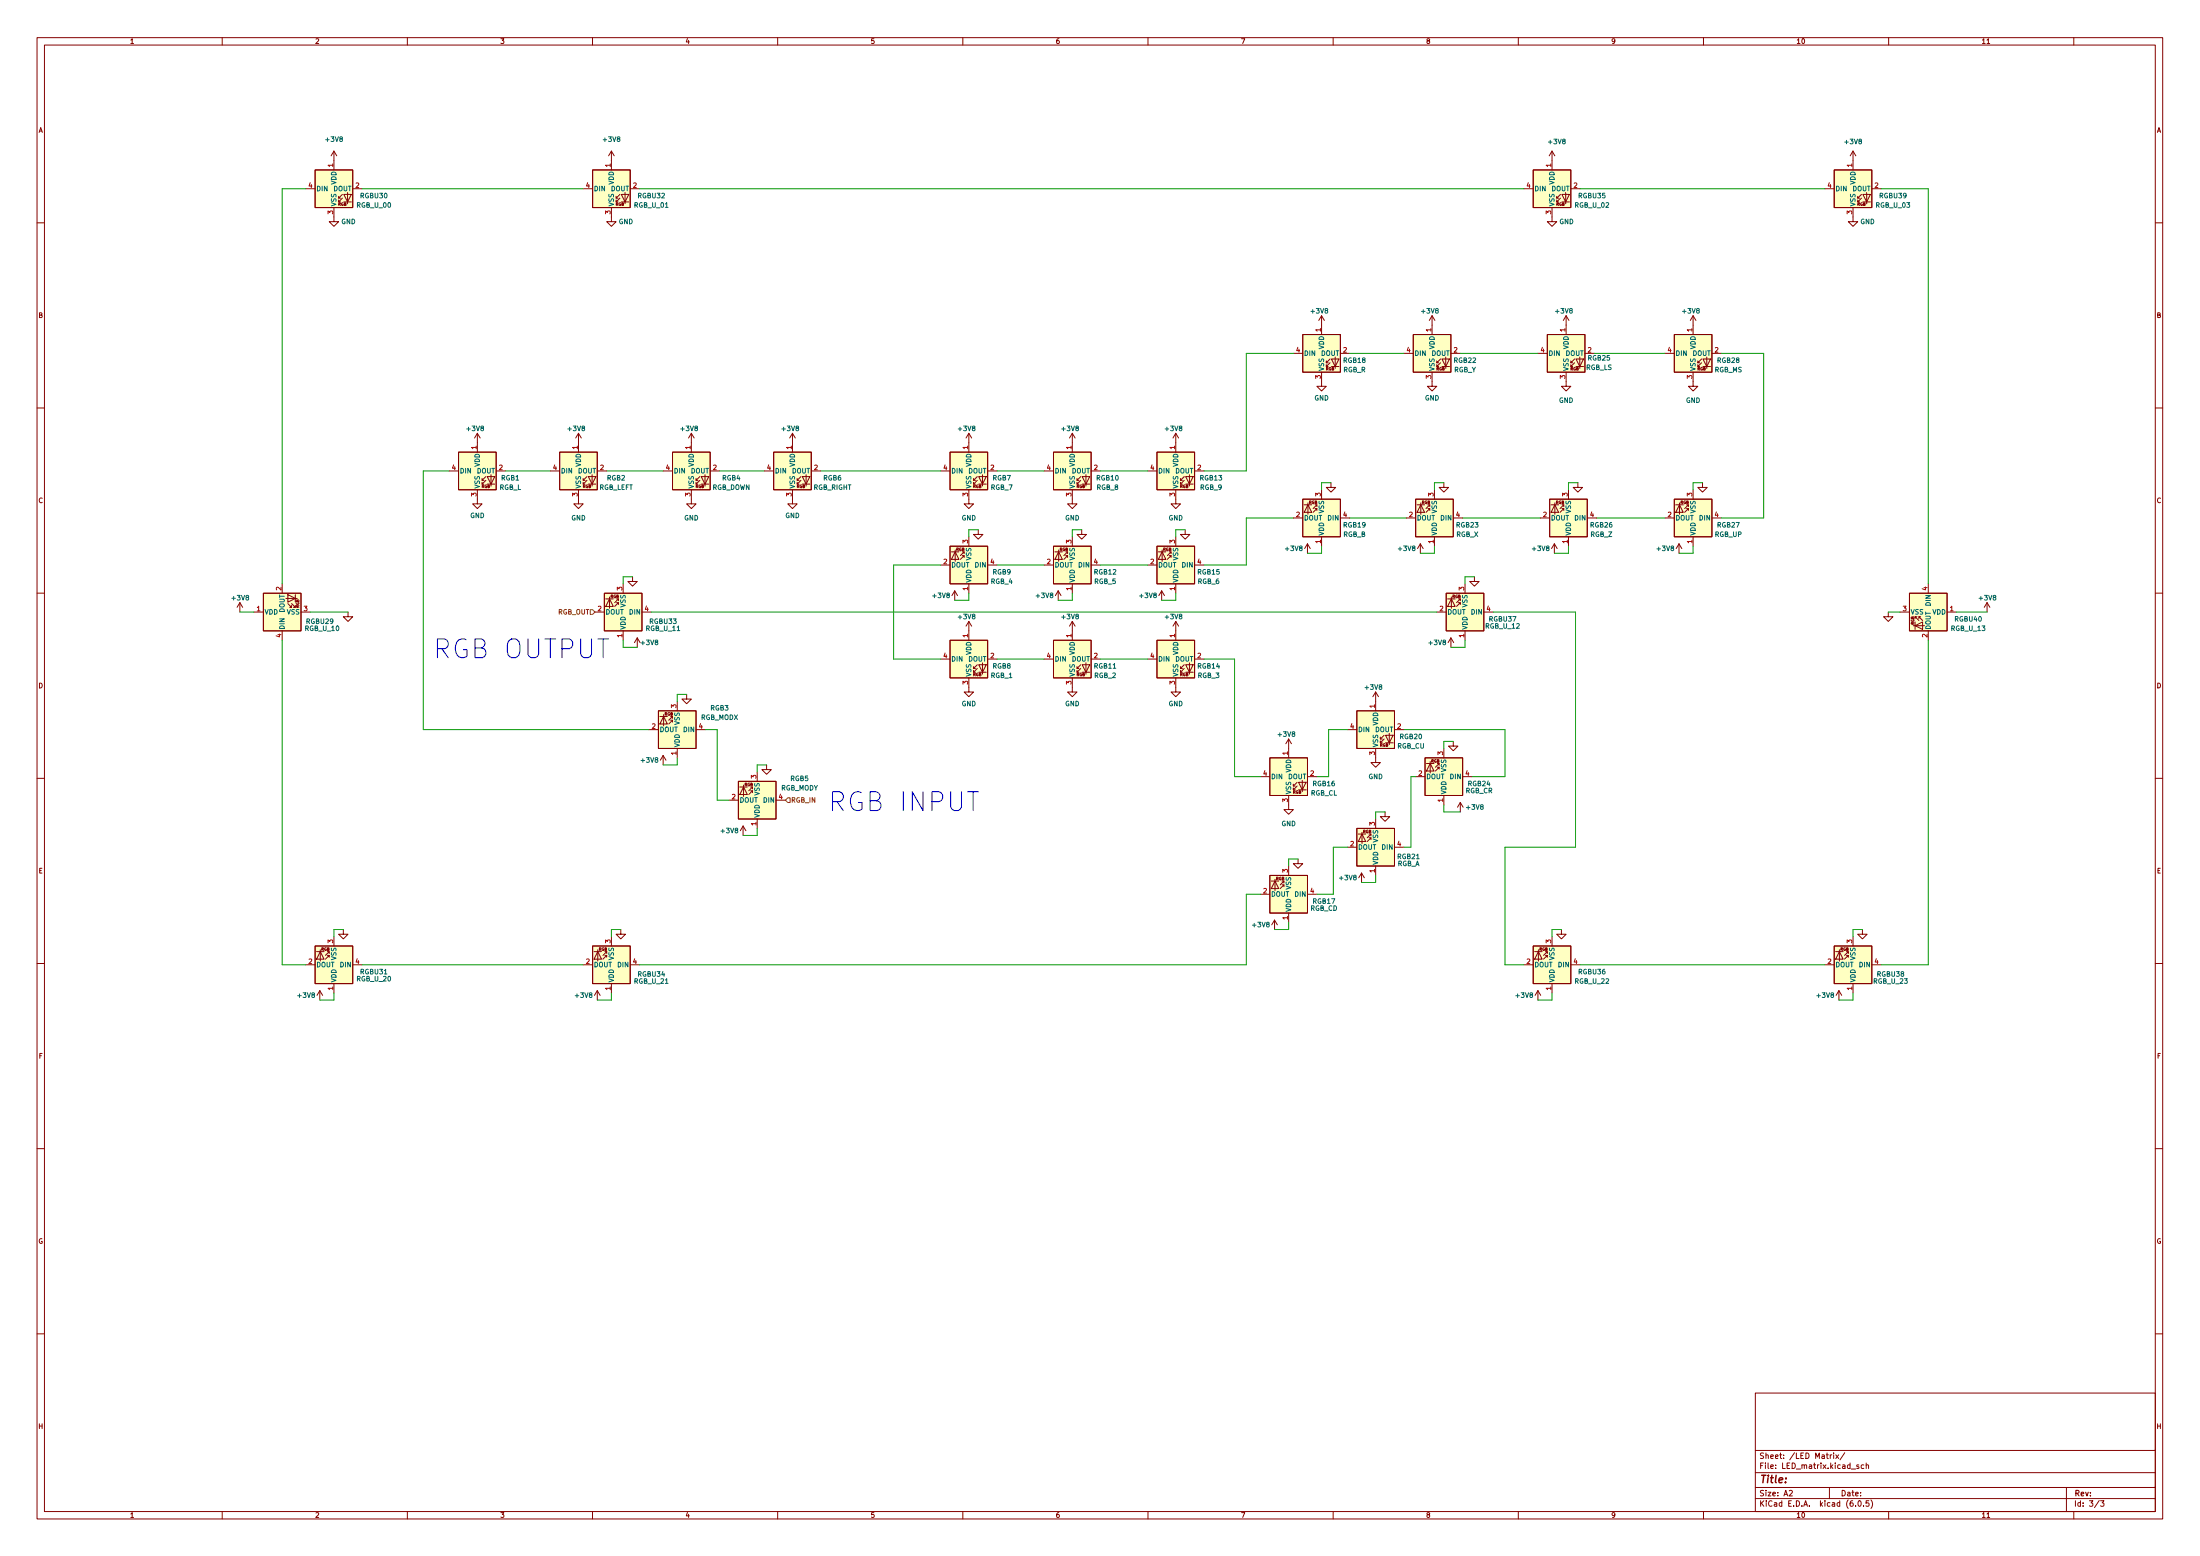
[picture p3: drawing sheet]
<svg xmlns="http://www.w3.org/2000/svg" width="594mm" height="420mm" viewBox="0 0 594 420" stroke-linecap="round" stroke-linejoin="round" font-family="sans-serif">
<g fill="none" stroke="#840000" stroke-width=".27">
<path d="M10 10.2h574v400h-574zM12 12.2h570v396h-570zM60 10.2v2M110 10.2v2M160 10.2v2M210 10.2v2M260 10.2v2M310 10.2v2M360 10.2v2M410 10.2v2M460 10.2v2M510 10.2v2"/>
<path d="M536.6 11.8h.7M560 10.2v2M82.5 51h2.6M85.1 45.9h10.1v10.1h-10.1zM90.2 56v3.9h1.2l-1.2 1.2-1.3-1.2h1.3M90.2 40.8v5.1M90.2 40.8l-.8 1.3M90.2 40.8l.7 1.3M91.4 53.5h.5M92.5 53.5l-1.1 1v-.5M92.5 52.5l-1.1 1v-.5M92.8 52.5h2.1l-1 2z"/>
<path d="M92.8 54.5h2.1M93.9 52v3M95.2 51h2.6M157.5 51h2.5M160 45.9h10.2v10.1h-10.2zM165.1 56v3.9h1.3l-1.3 1.2-1.3-1.2h1.3M165.1 40.8v5.1M165.1 40.8l-.8 1.3M165.1 40.8l.8 1.3M166.4 53.5h.5M167.4 53.5l-1 1v-.5M167.4 52.5l-1 1v-.5"/>
<path d="M167.8 52.5h2l-1 2zM167.8 54.5h2M168.8 52v3M170.2 51h2.5M411.5 51h2.5M414 45.9h10.2v10.1h-10.2zM419.1 56v3.9h1.3l-1.3 1.2-1.3-1.2h1.3M419.1 40.8v5.1M419.1 40.8l-.8 1.3M419.1 40.8l.8 1.3M420.4 53.5h.5M421.4 53.5l-1 1v-.5"/>
<path d="M421.4 52.5l-1 1v-.5M421.8 52.5h2l-1 2zM421.8 54.5h2M422.8 52v3M424.2 51h2.5M492.8 51h2.5M495.3 45.9h10.2v10.1h-10.2zM500.4 56v3.9h1.2l-1.2 1.2-1.3-1.2h1.3M500.4 40.8l-.8 1.3M500.4 40.8v5.1M500.4 40.8l.7 1.3M501.6 53.5h.6"/>
<path d="M502.7 53.5l-1.1 1v-.5M502.7 52.5l-1.1 1v-.5M503 52.5h2.1l-1 2zM503 54.5h2.1M504.1 52v3M505.5 51h2.5M10 60.2h2M582 60.2h2M349.2 95.4h2.6M351.8 90.3h10.1v10.2h-10.1zM356.9 85.3l-.8 1.2M356.9 85.3v5"/>
<path d="M356.9 85.3l.7 1.2M358.1 98h.5M359.2 98l-1.1 1v-.5M359.2 96.9l-1.1 1.1v-.5M359.5 96.9h2.1l-1 2.1zM359.5 99h2.1M360.6 96.4v3.1M361.9 95.4h2.6M379.1 95.4h2.5M381.6 90.3h10.2v10.2h-10.2zM386.7 85.3l-.7 1.2M386.7 85.3v5"/>
<path d="M386.7 85.3l.8 1.2M388 98h.5M389 98l-1 1v-.5M389 96.9l-1 1.1v-.5M389.4 96.9h2l-1 2.1zM389.4 99h2M390.4 96.4v3.1M391.8 95.4h2.5M415.3 95.4h2.5M417.8 90.3h10.2v10.2h-10.2zM422.9 85.3v5M422.9 85.3l-.8 1.2"/>
<path d="M422.9 85.3l.8 1.2M424.2 98h.5M425.2 98l-1 1v-.5M425.2 96.9l-1 1.1v-.5M425.6 96.9h2l-1 2.1zM425.6 99h2M426.6 96.4v3.1M428 95.4h2.5M449.6 95.4h2.5M452.1 90.3h10.2v10.2h-10.2zM457.2 85.3v5M457.2 85.3l-.8 1.2"/>
<path d="M457.2 85.3l.8 1.2M458.5 98h.5M459.5 98l-1 1v-.5M459.5 96.9l-1 1.1v-.5M459.9 96.9h2l-1 2.1zM459.9 99h2M460.9 96.4v3.1M462.3 95.4h2.5M10 110.2h2M128.9 117v5.1M128.9 117l-.8 1.3M128.9 117l.8 1.3"/>
<path d="M156.2 117l-.8 1.3M156.2 117v5.1M156.2 117l.8 1.3M186.7 117v5.1M186.7 117l-.8 1.3M186.7 117l.8 1.3M214 117l-.8 1.3M214 117v5.1M214 117l.8 1.3M261.6 117v5.1M261.6 117l-.7 1.3M261.6 117l.8 1.3"/>
<path d="M289.6 117v5.1M289.6 117l-.8 1.3M289.6 117l.7 1.3M317.5 117l-.8 1.3M317.5 117v5.1M317.5 117l.8 1.3M356.9 100.5v3.8h1.2l-1.2 1.3-1.3-1.3h1.3M386.7 100.5v3.8h1.3l-1.3 1.3-1.3-1.3h1.3M422.9 100.5v3.8h1.3l-1.3 1.3-1.3-1.3h1.3M457.2 100.5v3.8h1.3l-1.3 1.3-1.3-1.3h1.3M582 110.2h2M121.3 127.2h2.5"/>
<path d="M123.8 122.1h10.2v10.1h-10.2zM128.9 132.2v3.9h1.3l-1.3 1.2-1.3-1.2h1.3M130.2 129.7h.5M131.2 129.7l-1 1v-.5M131.2 128.7l-1 1v-.5M131.6 128.7h2l-1 2zM131.6 130.7h2M132.6 128.2v3M134 127.2h2.5M148.6 127.2h2.5M151.1 122.1h10.2v10.1h-10.2zM156.2 132.2v3.9h1.3l-1.3 1.2-1.3-1.2h1.3"/>
<path d="M157.5 129.7h.5M158.5 129.7l-1 1v-.5M158.5 128.7l-1 1v-.5M158.9 128.7h2l-1 2zM158.9 130.7h2M159.9 128.2v3M161.3 127.2h2.5M179.1 127.2h2.5M181.6 122.1h10.2v10.1h-10.2zM186.7 132.2v3.9h1.3l-1.3 1.2-1.3-1.2h1.3M188 129.7h.5M189 129.7l-1 1v-.5"/>
<path d="M189 128.7l-1 1v-.5M189.4 128.7h2l-1 2zM189.4 130.7h2M190.4 128.2v3M191.8 127.2h2.5M206.4 127.2h2.5M208.9 122.1h10.2v10.1h-10.2zM214 132.2v3.9h1.3l-1.3 1.2-1.3-1.2h1.3M215.3 129.7h.5M216.3 129.7l-1 1v-.5M216.3 128.7l-1 1v-.5M216.7 128.7h2l-1 2z"/>
<path d="M216.7 130.7h2M217.7 128.2v3M219.1 127.2h2.5M254 127.2h2.5M256.5 122.1h10.2v10.1h-10.2zM261.6 132.2v3.9h1.3l-1.3 1.2-1.3-1.2h1.3M262.9 129.7h.5M263.9 129.7l-1 1v-.5M263.9 128.7l-1 1v-.5M264.3 128.7h2l-1 2zM264.3 130.7h2M265.3 128.2v3"/>
<path d="M266.7 127.2h2.5M281.9 127.2h2.6M284.5 122.1h10.1v10.1h-10.1zM289.6 132.2v3.9h1.2l-1.2 1.2-1.3-1.2h1.3M290.8 129.7h.5M291.8 129.7l-1 1v-.5M291.8 128.7l-1 1v-.5M292.2 128.7h2.1l-1.1 2zM292.2 130.7h2.1M293.2 128.2v3M294.6 127.2h2.6M309.9 127.2h2.5"/>
<path d="M312.4 122.1h10.2v10.1h-10.2zM317.5 132.2v3.9h1.3l-1.3 1.2-1.3-1.2h1.3M318.8 129.7h.5M319.8 129.7l-1 1v-.5M319.8 128.7l-1 1v-.5M320.2 128.7h2l-1 2zM320.2 130.7h2M321.2 128.2v3M322.6 127.2h2.5M349.2 139.9h2.6M351.8 134.8h10.1v10.1h-10.1zM352.2 136.3h2"/>
<path d="M353.2 135.8v3.1M353.2 136.3l1 2h-2zM355.1 137.3h.5M355.6 136.8v-.5l-1 1M355.6 137.8v-.5l-1 1M356.9 132.2v2.6M359.4 130.3v1.3h1.3l-1.3 1.3-1.3-1.3h1.3M361.9 139.9h2.6M379.7 139.9h2.6M382.3 134.8h10.1v10.1h-10.1zM382.7 136.3h2M383.7 135.8v3.1"/>
<path d="M383.7 136.3l1 2h-2zM385.6 137.3h.5M386.1 136.8v-.5l-1 1M386.1 137.8v-.5l-1 1M387.3 132.2v2.6M389.9 130.3v1.3h1.3l-1.3 1.3-1.3-1.3h1.3M392.4 139.9h2.6M415.9 139.9h2.6M418.5 134.8h10.1v10.1h-10.1zM418.8 136.3h2.1M419.9 135.8v3.1M419.9 136.3l1 2h-2.1z"/>
<path d="M421.8 137.3h.5M422.3 136.8v-.5l-1 1M422.3 137.8v-.5l-1 1M423.5 132.2v2.6M426.1 130.3v1.3h1.3l-1.3 1.3-1.3-1.3h1.3M428.6 139.9h2.6M449.6 139.9h2.5M452.1 134.8h10.2v10.1h-10.2zM452.5 136.3h2M453.5 135.8v3.1M453.5 136.3l1 2h-2zM455.4 137.3h.5"/>
<path d="M455.9 136.8v-.5l-1 1M455.9 137.8v-.5l-1 1M457.2 132.2v2.6M459.7 130.3v1.3h1.3l-1.3 1.3-1.2-1.3h1.2M462.3 139.9h2.5M76.2 157.6v2.6M168.3 157.6v2.6M170.8 155.7v1.3h1.3l-1.3 1.3-1.3-1.3h1.3M254 152.6h2.5M256.5 147.5h10.2v10.1h-10.2zM256.9 149h2.1M257.8 159.6l-.8 1.2"/>
<path d="M257.8 159.6v2.5M257.8 159.6l.8 1.2M257.9 148.5v3.1M257.9 149l1.1 2h-2.1zM259.8 150h.5M260.3 149.5v-.5l-1 1M260.3 150.5v-.5l-1 1M261.6 144.9v2.6M261.6 157.6v2.6M264.2 143v1.3h1.2l-1.2 1.3-1.3-1.3h1.3M266.7 152.6h2.5M281.9 152.6h2.6"/>
<path d="M284.5 147.5h10.1v10.1h-10.1zM284.9 149h2M285.7 159.6l-.7 1.2M285.7 159.6v2.5M285.7 159.6l.8 1.2M285.9 148.5v3.1M285.9 149l1 2h-2zM287.8 150h.5M288.3 149.5v-.5l-1 1M288.3 150.5v-.5l-1 1M289.6 144.9v2.6M289.6 157.6v2.6"/>
<path d="M292.1 143v1.3h1.3l-1.3 1.3-1.3-1.3h1.3M294.6 152.6h2.6M309.9 152.6h2.5M312.4 147.5h10.2v10.1h-10.2zM312.8 149h2M313.7 159.6l-.8 1.2M313.7 159.6v2.5M313.7 159.6l.8 1.2M313.8 148.5v3.1M313.8 149l1 2h-2zM315.7 150h.5M316.2 149.5v-.5l-1 1"/>
<path d="M316.2 150.5v-.5l-1 1M317.5 144.9v2.6M317.5 157.6v2.6M320 143v1.3h1.3l-1.3 1.3-1.2-1.3h1.2M322.6 152.6h2.5M353.1 146.9l-.8 1.2M353.1 146.9v2.5M353.1 146.9l.7 1.2M356.9 144.9v2.6M383.5 146.9l-.7 1.2M383.5 146.9v2.5M383.5 146.9l.8 1.2"/>
<path d="M387.3 144.9v2.6M395.6 157.6v2.6M398.1 155.7v1.3h1.3l-1.3 1.3-1.2-1.3h1.2M419.7 146.9l-.7 1.2M419.7 146.9v2.5M419.7 146.9l.8 1.2M423.5 144.9v2.6M453.4 146.9l-.8 1.2M453.4 146.9v2.5M453.4 146.9l.8 1.2M457.2 144.9v2.6M520.7 157.6v2.6"/>
<path d="M10 160.2h2M64.8 162.7l-.8 1.3M64.8 162.7v2.6M64.8 162.7l.7 1.3M68.6 165.3h2.5M71.1 160.2h10.2v10.1h-10.2zM76.2 170.3v2.6M77.2 161.6h3.1M77.7 163l1 1h-.5M77.7 160.6l2.1 1-2.1 1zM78.7 163l1.1 1h-.6M78.7 163.5v.5"/>
<path d="M79.8 160.6v2M81.3 165.3h2.5M94 165.3v1.2h1.2l-1.2 1.3-1.3-1.3h1.3M160.7 165.3h2.5M163.2 160.2h10.2v10.1h-10.2zM163.6 161.7h2M164.6 161.2v3.1M164.6 161.7l1 2h-2zM166.5 162.7h.5M167 162.2v-.5l-1 1M167 163.2v-.5l-1 1M168.3 170.3v2.6"/>
<path d="M172.1 172.3l-.8 1.2M172.1 172.3v2.5M172.1 172.3l.7 1.2M173.4 165.3h2.5M254 178h2.5M256.5 172.9h10.2v10.1h-10.2zM261.6 167.8v5.1M261.6 167.8l-.7 1.3M261.6 167.8l.8 1.3M263.9 179.5l-1 1v-.5M264.3 179.5h2l-1 2zM265.3 179v3"/>
<path d="M266.7 178h2.5M281.9 178h2.6M284.5 172.9h10.1v10.1h-10.1zM289.6 167.8v5.1M289.6 167.8l-.8 1.3M289.6 167.8l.7 1.3M291.8 179.5l-1 1v-.5M292.2 179.5h2.1l-1.1 2zM293.2 179v3M294.6 178h2.6M309.9 178h2.5M312.4 172.9h10.2v10.1h-10.2z"/>
<path d="M317.5 167.8v5.1M317.5 167.8l-.8 1.3M317.5 167.8l.8 1.3M319.8 179.5l-1 1v-.5M320.2 179.5h2l-1 2zM321.2 179v3M322.6 178h2.5M388 165.3h2.5M390.5 160.2h10.2v10.1h-10.2zM390.9 161.7h2M391.8 172.3l-.8 1.2M391.8 172.3v2.5"/>
<path d="M391.8 172.3l.8 1.2M391.9 161.2v3.1M391.9 161.7l1 2h-2zM393.8 162.7h.5M394.3 162.2v-.5l-1 1M394.3 163.2v-.5l-1 1M395.6 170.3v2.6M400.7 165.3h2.5M509.9 165.3v1.2h1.3l-1.3 1.3-1.3-1.3h1.3M513.1 165.3h2.5M515.6 160.2h10.2v10.1h-10.2zM516.6 169h3.1"/>
<path d="M517.1 169l2.1-1.1v2.1zM517.1 167.9v2.1M517.7 166.5h-.6l1.1 1.1M518.2 166.5v.5M518.7 166.5h-.5l1 1.1M520.7 170.3v2.6M525.8 165.3h2.5M536.6 162.7l-.8 1.3M536.6 162.7v2.6M536.6 162.7l.7 1.3M582 160.2h2M175.3 197h2.5"/>
<path d="M177.8 191.9h10.2v10.2h-10.2zM178.2 193.5h2M179.2 193v3M179.2 193.5l1 2h-2zM181.1 194.5h.5M181.6 194v-.5l-1 1M181.6 195v-.5l-1 1M182.9 189.4v2.5M185.4 187.5v1.3h1.3l-1.3 1.2-1.3-1.2h1.3M188 197h2.5M261.6 183v3.9h1.3l-1.3 1.2-1.3-1.2h1.3M262.9 180.5h.5"/>
<path d="M263.9 180.5l-1 1v-.5M264.3 181.5h2M289.6 183v3.9h1.2l-1.2 1.2-1.3-1.2h1.3M290.8 180.5h.5M291.8 180.5l-1 1v-.5M292.2 181.5h2.1M317.5 183v3.9h1.3l-1.3 1.2-1.3-1.2h1.3M318.8 180.5h.5M319.8 180.5l-1 1v-.5M320.2 181.5h2M348 199.6l-.8 1.2M348 199.6v5"/>
<path d="M348 199.6l.7 1.2M363.9 197h2.5M366.4 191.9h10.2v10.2h-10.2zM371.5 186.9l-.8 1.2M371.5 186.9v5M371.5 186.9l.7 1.2M372.7 199.6h.6M373.8 199.6l-1.1 1v-.5M373.8 198.5l-1.1 1.1v-.5M374.1 198.5h2.1l-1 2.1zM375.2 198v3.1M376.6 197h2.5"/>
<path d="M10 210.2h2M179.1 204l-.8 1.3M179.1 204v2.5M179.1 204l.7 1.3M182.9 202.1v2.5M196.8 216.1h2.6M199.4 211h10.1v10.1h-10.1zM199.8 212.5h2M200.8 212v3.1M200.8 212.5l1 2h-2zM202.7 213.5h.5M203.2 213v-.5l-1 1"/>
<path d="M203.2 214v-.5l-1 1M204.5 208.4v2.6M207 206.5v1.3h1.3l-1.3 1.3-1.3-1.3h1.3M209.5 216.1h2.6M340.4 209.7h2.5M342.9 204.6h10.2v10.2h-10.2zM348 214.8v3.8h1.2l-1.2 1.3-1.3-1.3h1.3M349.2 212.3h.6M350.3 212.3l-1.1 1v-.5M350.3 211.2l-1.1 1.1v-.5M350.6 211.2h2.1l-1 2.1zM350.6 213.3h2.1"/>
<path d="M351.7 210.7v3.1M353.1 209.7h2.5M371.5 202.1v3.8h1.2l-1.2 1.3-1.3-1.3h1.3M374 219.2v1.3h1.3l-1.3 1.3-1.3-1.3h1.3M374.1 200.6h2.1M382.3 209.7h2.5M384.8 204.6h10.2v10.2h-10.2zM385.2 206.2h2M386.2 205.7v3M386.2 206.2l1 2h-2zM388.1 207.2h.5M388.6 206.7v-.5l-1 1"/>
<path d="M388.6 207.7v-.5l-1 1M389.9 202.1v2.5M389.9 214.8v2.5M392.4 200.2v1.3h1.3l-1.3 1.2-1.2-1.2h1.2M394.3 216.7l-.7 1.3M394.3 216.7v2.5M394.3 216.7l.8 1.3M395 209.7h2.5M582 210.2h2M200.7 223.1l-.8 1.2M200.7 223.1v2.5M200.7 223.1l.7 1.2"/>
<path d="M204.5 221.1v2.6M342.9 236.4h10.2v10.1h-10.2zM343.3 237.9h2M344.3 237.4v3.1M344.3 237.9l1 2h-2zM346.2 238.9h.5M346.7 238.4v-.5l-1 1M346.7 239.4v-.5l-1 1M348 233.8v2.6M350.5 231.9v1.3h1.3l-1.3 1.3-1.3-1.3h1.3M363.9 228.8h2.5M366.4 223.7h10.2v10.1h-10.2z"/>
<path d="M366.8 225.2h2M367.7 235.8l-.8 1.2M367.7 235.8v2.5M367.7 235.8l.7 1.2M367.8 224.7v3.1M367.8 225.2l1 2h-2zM369.7 226.2h.5M370.2 225.7v-.5l-1 1M370.2 226.7v-.5l-1 1M371.5 221.1v2.6M371.5 233.8v2.6M376.6 228.8h2.5"/>
<path d="M85.1 255.4h10.1v10.2h-10.1zM85.5 257h2M86.5 256.5v3M86.5 257l1 2h-2zM88.4 258h.5M88.9 257.5v-.5l-1 1M88.9 258.5v-.5l-1 1M90.2 252.9v2.5M92.7 251v1.3h1.3l-1.3 1.2-1.3-1.2h1.3M160 255.4h10.2v10.2h-10.2zM160.4 257h2M161.4 256.5v3"/>
<path d="M161.4 257l1 2h-2zM163.3 258h.5M163.8 257.5v-.5l-1 1M163.8 258.5v-.5l-1 1M165.1 252.9v2.5M167.6 251v1.3h1.3l-1.3 1.2-1.2-1.2h1.2M340.4 241.5h2.5M344.2 248.5l-.8 1.2M344.2 248.5v2.5M344.2 248.5l.7 1.2M348 246.5v2.6M353.1 241.5h2.5"/>
<path d="M414 255.4h10.2v10.2h-10.2zM414.4 257h2M415.4 256.5v3M415.4 257l1 2h-2zM417.3 258h.5M417.8 257.5v-.5l-1 1M417.8 258.5v-.5l-1 1M419.1 252.9v2.5M421.6 251v1.3h1.3l-1.3 1.2-1.2-1.2h1.2M495.3 255.4h10.2v10.2h-10.2zM495.7 257h2M496.7 256.5v3"/>
<path d="M496.7 257l1 2h-2zM498.6 258h.5M499.1 257.5v-.5l-1 1M499.1 258.5v-.5l-1 1M500.4 252.9v2.5M502.9 251v1.3h1.3l-1.3 1.2-1.3-1.2h1.3M10 260.2h2M82.5 260.5h2.6M86.4 267.5l-.8 1.3M86.4 267.5v2.5M86.4 267.5l.7 1.3M90.2 265.6v2.5"/>
<path d="M95.2 260.5h2.6M157.5 260.5h2.5M161.3 267.5l-.8 1.3M161.3 267.5v2.5M161.3 267.5l.8 1.3M165.1 265.6v2.5M170.2 260.5h2.5M411.5 260.5h2.5M415.3 267.5l-.8 1.3M415.3 267.5v2.5M415.3 267.5l.8 1.3M419.1 265.6v2.5"/>
<path d="M424.2 260.5h2.5M492.8 260.5h2.5M496.6 267.5l-.8 1.3M496.6 267.5v2.5M496.6 267.5l.7 1.3M500.4 265.6v2.5M505.5 260.5h2.5M582 260.2h2M10 310.2h2M582 310.2h2M10 360.2h2M474 376.2h108v32h-108z"/>
<path d="M582 360.2h2M474 397.7h108M474 391.7h108M494.2 392.8v1M494.7 392.8l-.5 .3M495.2 392.3v.2M495.2 392.8v1M495.7 392.8l.8 1M496.5 392.8l-.8 1M498.2 392.3l-1.3 1.9M499.9 396.7h1.2M501.9 395.6l-.3-.1-.2 .3v.2l.5 .1v.4h-.5"/>
<path d="M503.3 395.6l-.4-.1-.3 .3 .1 .7h.6M503.9 395.7l.6-.1 .1 .9M503.9 395v1.5M60 408.2v2M110 408.2v2M160 408.2v2M210 408.2v2M260 408.2v2M310 408.2v2M360 408.2v2M410 408.2v2M460 408.2v2"/>
<path d="M474 404.7h108M474 401.7h108M483.2 402.6l.5-.2 .3 .5-.9 1h.9M494 401.7v3M501.1 406.6v.1M501.9 405.3l.2-.1a.8 .8 0 0 1 .5 .8 .8 .8 0 0 1-.5 .7 1 1 0 0 1-.2-1.4zM503.2 406.6v.1M504.7 405.2h-.8v.8l.7-.1 .1 .7-.3 .1-.5-.1M505.2 405a1.72 1.72 0 0 1 0 2.3M510 408.2v2M536.6 409.7h.7M558 401.7v6.5"/>
<path d="M560 408.2v2M566.9 405.2l-1.3 1.9M567.2 405.2h1l-.5 .6 .4 .2v.6l-.2 .1-.7-.1"/>
</g>
<g fill="#ffffc2" stroke="#ffffc2" stroke-width=".27">
<path d="M390.5 160.2h10.2v10.1h-10.2z"/>
<path d="M85.1 255.4h10.1v10.2h-10.1z"/>
<path d="M284.5 172.9h10.1v10.1h-10.1z"/>
<path d="M382.3 134.8h10.1v10.1h-10.1z"/>
<path d="M163.2 160.2h10.2v10.1h-10.2z"/>
<path d="M351.8 90.3h10.1v10.2h-10.1z"/>
<path d="M160 255.4h10.2v10.2h-10.2z"/>
<path d="M256.5 122.1h10.2v10.1h-10.2z"/>
<path d="M381.6 90.3h10.2v10.2h-10.2z"/>
<path d="M71.1 160.2h10.2v10.1h-10.2z"/>
<path d="M284.5 147.5h10.1v10.1h-10.1z"/>
<path d="M256.5 147.5h10.2v10.1h-10.2z"/>
<path d="M312.4 122.1h10.2v10.1h-10.2z"/>
<path d="M284.5 122.1h10.1v10.1h-10.1z"/>
<path d="M366.4 191.9h10.2v10.2h-10.2z"/>
<path d="M342.9 204.6h10.2v10.2h-10.2z"/>
<path d="M366.4 223.7h10.2v10.1h-10.2z"/>
<path d="M342.9 236.4h10.2v10.1h-10.2z"/>
<path d="M181.6 122.1h10.2v10.1h-10.2z"/>
<path d="M208.9 122.1h10.2v10.1h-10.2z"/>
<path d="M199.4 211h10.1v10.1h-10.1z"/>
<path d="M452.1 134.8h10.2v10.1h-10.2z"/>
<path d="M417.8 90.3h10.2v10.2h-10.2z"/>
<path d="M177.8 191.9h10.2v10.2h-10.2z"/>
<path d="M452.1 90.3h10.2v10.2h-10.2z"/>
<path d="M414 45.9h10.2v10.1h-10.2z"/>
<path d="M495.3 45.9h10.2v10.1h-10.2z"/>
<path d="M123.8 122.1h10.2v10.1h-10.2z"/>
<path d="M515.6 160.2h10.2v10.1h-10.2z"/>
<path d="M85.1 45.9h10.1v10.1h-10.1z"/>
<path d="M384.8 204.6h10.2v10.2h-10.2z"/>
<path d="M418.5 134.8h10.1v10.1h-10.1z"/>
<path d="M151.1 122.1h10.2v10.1h-10.2z"/>
<path d="M495.3 255.4h10.2v10.2h-10.2z"/>
<path d="M160 45.9h10.2v10.1h-10.2z"/>
<path d="M312.4 147.5h10.2v10.1h-10.2z"/>
<path d="M414 255.4h10.2v10.2h-10.2z"/>
<path d="M256.5 172.9h10.2v10.1h-10.2z"/>
<path d="M351.8 134.8h10.1v10.1h-10.1z"/>
<path d="M312.4 172.9h10.2v10.1h-10.2z"/>
</g>
<path d="M159.4 164.6h.6l.7 .7-.7 .6h-.6zM212.7 215.4h.7v1.3h-.7l-.6-.6z" fill="none" stroke="#725600" stroke-width=".27"/>
<g fill="none" stroke="#009600" stroke-width=".27">
<path d="M82.5 51h-6.3v106.6M97.8 51h59.7M172.7 51h238.8M426.7 51h66.1M508 51h12.7v106.6M349.2 95.4h-12.7v31.8h-11.4M364.5 95.4h14.6M394.3 95.4h21M430.5 95.4h19.1M464.8 95.4h11.4v44.5h-11.4M121.3 127.2h-7v69.8h61M136.5 127.2h12.1"/>
<path d="M163.8 127.2h15.3M194.3 127.2h12.1M221.6 127.2h32.4M269.2 127.2h12.7M297.2 127.2h12.7M349.2 139.9h-12.7v12.7h-11.4M359.4 130.3h-2.5v1.9M364.5 139.9h15.2M389.9 130.3h-2.6v1.9M395 139.9h20.9M426.1 130.3h-2.6v1.9M431.2 139.9h18.4"/>
<path d="M459.7 130.3h-2.5v1.9M170.8 155.7h-2.5v1.9M254 152.6h-12.7v25.4h12.7M264.2 143h-2.6v1.9M269.2 152.6h12.7M292.1 143h-2.5v1.9M297.2 152.6h12.7M320 143h-2.5v1.9M356.9 147.5v1.9h-3.8M387.3 147.5v1.9h-3.8M398.1 155.7h-2.5v1.9M423.5 147.5v1.9h-3.8"/>
<path d="M457.2 147.5v1.9h-3.8M64.8 165.3h3.8M76.2 172.9v87.6h6.3M83.8 165.3h10.2M168.3 172.9v1.9h3.8M175.9 165.3h212.1M261.6 160.2v1.9h-3.8M269.2 178h12.7M289.6 160.2v1.9h-3.9M297.2 178h12.7M317.5 160.2v1.9h-3.8M325.1 178h8.3v31.7h7"/>
<path d="M395.6 172.9v1.9h-3.8M403.2 165.3h22.2v63.5h-19v31.7h5.1M509.9 165.3h3.2M520.7 172.9v87.6h-12.7M528.3 165.3h8.3M185.4 187.5h-2.5v1.9M190.5 197h3.2v19.1h3.1M363.9 197h-5.1v12.7h-3.2M379.1 197h27.3v12.7h-8.9M182.9 204.6v1.9h-3.8M207 206.5h-2.5v1.9M374 219.2h-2.5v1.9"/>
<path d="M382.3 209.7h-1.3v19.1h-1.9M389.9 217.3v1.9h4.4M392.4 200.2h-2.5v1.9M204.5 223.7v1.9h-3.8M350.5 231.9h-2.5v1.9M363.9 228.8h-3.9v12.7h-4.4M371.5 236.4v1.9h-3.8M92.7 251h-2.5v1.9M167.6 251h-2.5v1.9M340.4 241.5h-3.9v19h-163.8M348 249.1v1.9h-3.8M421.6 251h-2.5v1.9"/>
<path d="M502.9 251h-2.5v1.9M90.2 268.1v1.9h-3.8M97.8 260.5h59.7M165.1 268.1v1.9h-3.8M419.1 268.1v1.9h-3.8M426.7 260.5h66.1M500.4 268.1v1.9h-3.8"/>
</g>
<g font-size="7.1" fill="#0000c2">
<text x="116.8" y="177.8">RGB OUTPUT</text>
<text x="223.5" y="219.1">RGB INPUT</text>
</g>
<text font-size="2.8" fill="#840000" x="475" y="400.5">Title:</text>
<g font-size="2.1" fill="#840000">
<text x="475" y="393.9">Sheet: /LED Matrix/</text>
<text x="475" y="396.6">File: LED_matrix.kicad_sch</text>
<text x="475" y="406.8">KiCad E.D.A. kicad (6.0.5)</text>
<text x="475" y="404">Size: A2</text>
<text x="497" y="404">Date:</text>
<text x="560" y="404">Rev:</text>
<text x="560" y="406.8">Id: 3/3</text>
</g>
<g font-size="1.8" fill="#840000">
<text x="35" y="11.8">1</text>
<text x="85" y="11.8">2</text>
<text x="135" y="11.8">3</text>
<text x="185" y="11.8">4</text>
<text x="235" y="11.8">5</text>
<text x="285" y="11.8">6</text>
<text x="335" y="11.8">7</text>
<text x="385" y="11.8">8</text>
<text x="435" y="11.8">9</text>
<text x="485" y="11.8">10</text>
<text x="535" y="11.8">11</text>
<text x="10.3" y="35.8">A</text>
<text x="582.4" y="35.8">A</text>
<text x="10.3" y="85.8">B</text>
<text x="582.4" y="85.8">B</text>
<text x="10.3" y="135.8">C</text>
<text x="582.4" y="135.8">C</text>
<text x="10.3" y="185.8">D</text>
<text x="582.4" y="185.8">D</text>
<text x="10.4" y="235.8">E</text>
<text x="582.4" y="235.8">E</text>
<text x="10.4" y="285.8">F</text>
<text x="582.5" y="285.8">F</text>
<text x="10.3" y="335.8">G</text>
<text x="582.3" y="335.8">G</text>
<text x="10.3" y="385.8">H</text>
<text x="582.4" y="385.8">H</text>
<text x="35" y="409.8">1</text>
<text x="85" y="409.8">2</text>
<text x="135" y="409.8">3</text>
<text x="185" y="409.8">4</text>
<text x="235" y="409.8">5</text>
<text x="285" y="409.8">6</text>
<text x="335" y="409.8">7</text>
<text x="385" y="409.8">8</text>
<text x="435" y="409.8">9</text>
<text x="485" y="409.8">10</text>
<text x="535" y="409.8">11</text>
</g>
<g font-size="1.8" fill="#006464">
<text x="88.1" y="38.3">+3V8</text>
<text x="163" y="38.3">+3V8</text>
<text x="418.3" y="38.9">+3V8</text>
<text x="498.3" y="38.9">+3V8</text>
<text x="85.3" y="51.6">DIN</text>
<text x="90" y="51.6">DOUT</text>
<text x="90.8" y="49.9" transform="rotate(-90 90.8 49.9)">VDD</text>
<text x="97.4" y="53.5">RGBU30</text>
<text x="160.3" y="51.6">DIN</text>
<text x="164.9" y="51.6">DOUT</text>
<text x="165.7" y="49.9" transform="rotate(-90 165.7 49.9)">VDD</text>
<text x="172.3" y="53.5">RGBU32</text>
<text x="414.3" y="51.6">DIN</text>
<text x="418.9" y="51.6">DOUT</text>
<text x="419.7" y="49.9" transform="rotate(-90 419.7 49.9)">VDD</text>
<text x="426.3" y="53.5">RGBU35</text>
<text x="495.6" y="51.6">DIN</text>
<text x="500.2" y="51.6">DOUT</text>
<text x="501" y="49.9" transform="rotate(-90 501 49.9)">VDD</text>
<text x="507.6" y="53.5">RGBU39</text>
<text x="90.8" y="55.8" transform="rotate(-90 90.8 55.8)">VSS</text>
<text x="96.4" y="56">RGB_U_00</text>
<text x="165.7" y="55.8" transform="rotate(-90 165.7 55.8)">VSS</text>
<text x="171.3" y="56">RGB_U_01</text>
<text x="419.7" y="55.8" transform="rotate(-90 419.7 55.8)">VSS</text>
<text x="425.3" y="56">RGB_U_02</text>
<text x="501" y="55.8" transform="rotate(-90 501 55.8)">VSS</text>
<text x="506.6" y="56">RGB_U_03</text>
<text x="92.1" y="60.5">GND</text>
<text x="167.1" y="60.5">GND</text>
<text x="421.1" y="60.5">GND</text>
<text x="502.3" y="60.5">GND</text>
<text x="354.1" y="84.6">+3V8</text>
<text x="384" y="84.6">+3V8</text>
<text x="420.2" y="84.6">+3V8</text>
<text x="454.5" y="84.6">+3V8</text>
<text x="357.5" y="94.3" transform="rotate(-90 357.5 94.3)">VDD</text>
<text x="387.3" y="94.3" transform="rotate(-90 387.3 94.3)">VDD</text>
<text x="423.5" y="94.3" transform="rotate(-90 423.5 94.3)">VDD</text>
<text x="457.8" y="94.3" transform="rotate(-90 457.8 94.3)">VDD</text>
<text x="352" y="96.1">DIN</text>
<text x="356.7" y="96.1">DOUT</text>
<text x="357.5" y="100.2" transform="rotate(-90 357.5 100.2)">VSS</text>
<text x="362.7" y="100.5">RGB_R</text>
<text x="362.8" y="98">RGB18</text>
<text x="381.9" y="96.1">DIN</text>
<text x="386.5" y="96.1">DOUT</text>
<text x="387.3" y="100.2" transform="rotate(-90 387.3 100.2)">VSS</text>
<text x="392.6" y="100.5">RGB_Y</text>
<text x="392.7" y="98">RGB22</text>
<text x="418.1" y="96.1">DIN</text>
<text x="422.7" y="96.1">DOUT</text>
<text x="423.5" y="100.2" transform="rotate(-90 423.5 100.2)">VSS</text>
<text x="428.2" y="99.9">RGB_LS</text>
<text x="428.9" y="97.3">RGB25</text>
<text x="452.4" y="96.1">DIN</text>
<text x="457" y="96.1">DOUT</text>
<text x="457.8" y="100.2" transform="rotate(-90 457.8 100.2)">VSS</text>
<text x="462.9" y="100.5">RGB_MS</text>
<text x="463.8" y="98">RGB28</text>
<text x="354.9" y="108.1">GND</text>
<text x="384.7" y="108.1">GND</text>
<text x="420.9" y="108.8">GND</text>
<text x="455.2" y="108.8">GND</text>
<text x="126.2" y="116.4">+3V8</text>
<text x="153.5" y="116.4">+3V8</text>
<text x="184" y="116.4">+3V8</text>
<text x="211.3" y="116.4">+3V8</text>
<text x="258.9" y="116.4">+3V8</text>
<text x="286.8" y="116.4">+3V8</text>
<text x="314.8" y="116.4">+3V8</text>
<text x="124.1" y="127.8">DIN</text>
<text x="128.7" y="127.8">DOUT</text>
<text x="129.5" y="132" transform="rotate(-90 129.5 132)">VSS</text>
<text x="129.5" y="126.1" transform="rotate(-90 129.5 126.1)">VDD</text>
<text x="135.3" y="129.7">RGB1</text>
<text x="151.4" y="127.8">DIN</text>
<text x="156" y="127.8">DOUT</text>
<text x="156.8" y="132" transform="rotate(-90 156.8 132)">VSS</text>
<text x="156.8" y="126.1" transform="rotate(-90 156.8 126.1)">VDD</text>
<text x="163.9" y="129.7">RGB2</text>
<text x="181.9" y="127.8">DIN</text>
<text x="186.5" y="127.8">DOUT</text>
<text x="187.3" y="132" transform="rotate(-90 187.3 132)">VSS</text>
<text x="187.3" y="126.1" transform="rotate(-90 187.3 126.1)">VDD</text>
<text x="195" y="129.7">RGB4</text>
<text x="209.2" y="127.8">DIN</text>
<text x="213.8" y="127.8">DOUT</text>
<text x="214.6" y="132" transform="rotate(-90 214.6 132)">VSS</text>
<text x="214.6" y="126.1" transform="rotate(-90 214.6 126.1)">VDD</text>
<text x="222.3" y="129.7">RGB6</text>
<text x="256.8" y="127.8">DIN</text>
<text x="261.4" y="127.8">DOUT</text>
<text x="262.3" y="132" transform="rotate(-90 262.3 132)">VSS</text>
<text x="262.3" y="126.1" transform="rotate(-90 262.3 126.1)">VDD</text>
<text x="268.1" y="129.7">RGB7</text>
<text x="284.7" y="127.8">DIN</text>
<text x="289.4" y="127.8">DOUT</text>
<text x="290.2" y="132" transform="rotate(-90 290.2 132)">VSS</text>
<text x="290.2" y="126.1" transform="rotate(-90 290.2 126.1)">VDD</text>
<text x="296.1" y="129.7">RGB10</text>
<text x="312.7" y="127.8">DIN</text>
<text x="317.3" y="127.8">DOUT</text>
<text x="318.1" y="132" transform="rotate(-90 318.1 132)">VSS</text>
<text x="318.1" y="126.1" transform="rotate(-90 318.1 126.1)">VDD</text>
<text x="324.1" y="129.7">RGB13</text>
<text x="134.8" y="132.2">RGB_L</text>
<text x="161.7" y="132.2">RGB_LEFT</text>
<text x="192.2" y="132.2">RGB_DOWN</text>
<text x="219.6" y="132.2">RGB_RIGHT</text>
<text x="267.6" y="132.2">RGB_7</text>
<text x="296.1" y="132.2">RGB_8</text>
<text x="324.1" y="132.2">RGB_9</text>
<text x="126.9" y="139.9">GND</text>
<text x="154.2" y="140.5">GND</text>
<text x="184.7" y="140.5">GND</text>
<text x="212" y="139.9">GND</text>
<text x="259.7" y="140.5">GND</text>
<text x="287.6" y="140.5">GND</text>
<text x="315.5" y="140.5">GND</text>
<text x="352" y="140.5">DOUT</text>
<text x="357.5" y="138.6" transform="rotate(-90 357.5 138.6)">VSS</text>
<text x="358.7" y="140.5">DIN</text>
<text x="362.8" y="142.4">RGB19</text>
<text x="382.5" y="140.5">DOUT</text>
<text x="388" y="138.6" transform="rotate(-90 388 138.6)">VSS</text>
<text x="389.1" y="140.5">DIN</text>
<text x="393.3" y="142.4">RGB23</text>
<text x="418.7" y="140.5">DOUT</text>
<text x="424.2" y="138.6" transform="rotate(-90 424.2 138.6)">VSS</text>
<text x="425.3" y="140.5">DIN</text>
<text x="429.5" y="142.4">RGB26</text>
<text x="452.4" y="140.5">DOUT</text>
<text x="457.8" y="138.6" transform="rotate(-90 457.8 138.6)">VSS</text>
<text x="459" y="140.5">DIN</text>
<text x="463.8" y="142.4">RGB27</text>
<text x="347.2" y="148.8">+3V8</text>
<text x="357.5" y="144.7" transform="rotate(-90 357.5 144.7)">VDD</text>
<text x="362.7" y="144.9">RGB_B</text>
<text x="377.7" y="148.8">+3V8</text>
<text x="388" y="144.7" transform="rotate(-90 388 144.7)">VDD</text>
<text x="393.2" y="144.9">RGB_X</text>
<text x="413.9" y="148.8">+3V8</text>
<text x="424.2" y="144.7" transform="rotate(-90 424.2 144.7)">VDD</text>
<text x="429.4" y="144.9">RGB_Z</text>
<text x="447.6" y="148.8">+3V8</text>
<text x="457.8" y="144.7" transform="rotate(-90 457.8 144.7)">VDD</text>
<text x="463" y="144.9">RGB_UP</text>
<text x="256.8" y="153.2">DOUT</text>
<text x="262.3" y="151.3" transform="rotate(-90 262.3 151.3)">VSS</text>
<text x="263.4" y="153.2">DIN</text>
<text x="268.1" y="155.1">RGB9</text>
<text x="284.7" y="153.2">DOUT</text>
<text x="290.2" y="151.3" transform="rotate(-90 290.2 151.3)">VSS</text>
<text x="291.3" y="153.2">DIN</text>
<text x="295.5" y="155.1">RGB12</text>
<text x="312.7" y="153.2">DOUT</text>
<text x="318.1" y="151.3" transform="rotate(-90 318.1 151.3)">VSS</text>
<text x="319.3" y="153.2">DIN</text>
<text x="323.4" y="155.1">RGB15</text>
<text x="252" y="161.5">+3V8</text>
<text x="262.3" y="157.4" transform="rotate(-90 262.3 157.4)">VDD</text>
<text x="267.6" y="157.6">RGB_4</text>
<text x="279.9" y="161.5">+3V8</text>
<text x="290.2" y="157.4" transform="rotate(-90 290.2 157.4)">VDD</text>
<text x="295.5" y="157.6">RGB_5</text>
<text x="307.9" y="161.5">+3V8</text>
<text x="318.1" y="157.4" transform="rotate(-90 318.1 157.4)">VDD</text>
<text x="323.4" y="157.6">RGB_6</text>
<text x="62.8" y="162.1">+3V8</text>
<text x="71.4" y="165.9">VDD</text>
<text x="76.8" y="165.5" transform="rotate(-90 76.8 165.5)">DOUT</text>
<text x="77.5" y="165.9">VSS</text>
<text x="163.4" y="165.9">DOUT</text>
<text x="168.9" y="164" transform="rotate(-90 168.9 164)">VSS</text>
<text x="170.1" y="165.9">DIN</text>
<text x="258.9" y="167.2">+3V8</text>
<text x="286.8" y="167.2">+3V8</text>
<text x="314.8" y="167.2">+3V8</text>
<text x="390.8" y="165.9">DOUT</text>
<text x="396.2" y="164" transform="rotate(-90 396.2 164)">VSS</text>
<text x="397.4" y="165.9">DIN</text>
<text x="402.2" y="167.8">RGBU37</text>
<text x="515.9" y="165.9">VSS</text>
<text x="521.3" y="163.5" transform="rotate(-90 521.3 163.5)">DIN</text>
<text x="521.8" y="165.9">VDD</text>
<text x="527.9" y="167.8">RGBU40</text>
<text x="534.6" y="162.1">+3V8</text>
<text x="76.8" y="170.1" transform="rotate(-90 76.8 170.1)">DIN</text>
<text x="82.4" y="170.3">RGB_U_10</text>
<text x="82.8" y="168.4">RGBU29</text>
<text x="168.9" y="170.1" transform="rotate(-90 168.9 170.1)">VDD</text>
<text x="174.5" y="170.3">RGB_U_11</text>
<text x="175.5" y="168.4">RGBU33</text>
<text x="396.2" y="170.1" transform="rotate(-90 396.2 170.1)">VDD</text>
<text x="401.2" y="169.7">RGB_U_12</text>
<text x="521.3" y="170.1" transform="rotate(-90 521.3 170.1)">DOUT</text>
<text x="526.9" y="170.3">RGB_U_13</text>
<text x="173.2" y="174.2">+3V8</text>
<text x="256.8" y="178.6">DIN</text>
<text x="261.4" y="178.6">DOUT</text>
<text x="262.3" y="176.9" transform="rotate(-90 262.3 176.9)">VDD</text>
<text x="284.7" y="178.6">DIN</text>
<text x="289.4" y="178.6">DOUT</text>
<text x="290.2" y="176.9" transform="rotate(-90 290.2 176.9)">VDD</text>
<text x="312.7" y="178.6">DIN</text>
<text x="317.3" y="178.6">DOUT</text>
<text x="318.1" y="176.9" transform="rotate(-90 318.1 176.9)">VDD</text>
<text x="386" y="174.2">+3V8</text>
<text x="262.3" y="182.8" transform="rotate(-90 262.3 182.8)">VSS</text>
<text x="267.6" y="183">RGB_1</text>
<text x="268.1" y="180.5">RGB8</text>
<text x="290.2" y="182.8" transform="rotate(-90 290.2 182.8)">VSS</text>
<text x="295.5" y="180.5">RGB11</text>
<text x="295.5" y="183">RGB_2</text>
<text x="318.1" y="182.8" transform="rotate(-90 318.1 182.8)">VSS</text>
<text x="323.4" y="180.5">RGB14</text>
<text x="323.4" y="183">RGB_3</text>
<text x="191.9" y="191.8">RGB3</text>
<text x="259.7" y="190.7">GND</text>
<text x="287.6" y="190.7">GND</text>
<text x="315.5" y="190.7">GND</text>
<text x="368.7" y="186.2">+3V8</text>
<text x="178.1" y="197.7">DOUT</text>
<text x="183.5" y="195.7" transform="rotate(-90 183.5 195.7)">VSS</text>
<text x="184.7" y="197.7">DIN</text>
<text x="189.2" y="194.4">RGB_MODX</text>
<text x="366.6" y="197.7">DIN</text>
<text x="371.3" y="197.7">DOUT</text>
<text x="372.1" y="195.9" transform="rotate(-90 372.1 195.9)">VDD</text>
<text x="183.5" y="201.8" transform="rotate(-90 183.5 201.8)">VDD</text>
<text x="345.3" y="198.9">+3V8</text>
<text x="372.1" y="201.8" transform="rotate(-90 372.1 201.8)">VSS</text>
<text x="377.3" y="202.1">RGB_CU</text>
<text x="378.1" y="199.6">RGB20</text>
<text x="173.2" y="205.9">+3V8</text>
<text x="348.6" y="208.6" transform="rotate(-90 348.6 208.6)">VDD</text>
<text x="390.5" y="208.4" transform="rotate(-90 390.5 208.4)">VSS</text>
<text x="205.1" y="214.8" transform="rotate(-90 205.1 214.8)">VSS</text>
<text x="210.8" y="213.4">RGB_MODY</text>
<text x="213.4" y="210.9">RGB5</text>
<text x="343.2" y="210.4">DIN</text>
<text x="347.8" y="210.4">DOUT</text>
<text x="348.6" y="214.5" transform="rotate(-90 348.6 214.5)">VSS</text>
<text x="353.9" y="214.8">RGB_CL</text>
<text x="354.6" y="212.3">RGB16</text>
<text x="369.5" y="210.4">GND</text>
<text x="385.1" y="210.4">DOUT</text>
<text x="390.5" y="214.5" transform="rotate(-90 390.5 214.5)">VDD</text>
<text x="391.7" y="210.4">DIN</text>
<text x="395.7" y="214.2">RGB_CR</text>
<text x="396.5" y="212.3">RGB24</text>
<text x="199.6" y="216.7">DOUT</text>
<text x="205.1" y="220.9" transform="rotate(-90 205.1 220.9)">VDD</text>
<text x="206.3" y="216.7">DIN</text>
<text x="396.1" y="218.6">+3V8</text>
<text x="194.8" y="225">+3V8</text>
<text x="346" y="223.1">GND</text>
<text x="372.1" y="227.5" transform="rotate(-90 372.1 227.5)">VSS</text>
<text x="366.6" y="229.4">DOUT</text>
<text x="372.1" y="233.6" transform="rotate(-90 372.1 233.6)">VDD</text>
<text x="373.3" y="229.4">DIN</text>
<text x="377.3" y="233.8">RGB_A</text>
<text x="377.4" y="231.9">RGB21</text>
<text x="361.8" y="237.7">+3V8</text>
<text x="343.2" y="242.1">DOUT</text>
<text x="348.6" y="240.2" transform="rotate(-90 348.6 240.2)">VSS</text>
<text x="349.8" y="242.1">DIN</text>
<text x="353.8" y="245.9">RGB_CD</text>
<text x="354.6" y="244">RGB17</text>
<text x="338.4" y="250.4">+3V8</text>
<text x="348.6" y="246.3" transform="rotate(-90 348.6 246.3)">VDD</text>
<text x="85.3" y="261.2">DOUT</text>
<text x="90.8" y="259.2" transform="rotate(-90 90.8 259.2)">VSS</text>
<text x="92" y="261.2">DIN</text>
<text x="97.4" y="263.1">RGBU31</text>
<text x="160.3" y="261.2">DOUT</text>
<text x="165.7" y="259.2" transform="rotate(-90 165.7 259.2)">VSS</text>
<text x="166.9" y="261.2">DIN</text>
<text x="172.3" y="263.7">RGBU34</text>
<text x="414.3" y="261.2">DOUT</text>
<text x="419.7" y="259.2" transform="rotate(-90 419.7 259.2)">VSS</text>
<text x="420.9" y="261.2">DIN</text>
<text x="426.3" y="263.1">RGBU36</text>
<text x="495.6" y="261.2">DOUT</text>
<text x="501" y="259.2" transform="rotate(-90 501 259.2)">VSS</text>
<text x="502.2" y="261.2">DIN</text>
<text x="507" y="263.7">RGBU38</text>
<text x="80.5" y="269.4">+3V8</text>
<text x="90.8" y="265.3" transform="rotate(-90 90.8 265.3)">VDD</text>
<text x="96.4" y="265">RGB_U_20</text>
<text x="155.5" y="269.4">+3V8</text>
<text x="165.7" y="265.3" transform="rotate(-90 165.7 265.3)">VDD</text>
<text x="171.3" y="265.6">RGB_U_21</text>
<text x="409.5" y="269.4">+3V8</text>
<text x="419.7" y="265.3" transform="rotate(-90 419.7 265.3)">VDD</text>
<text x="425.3" y="265.6">RGB_U_22</text>
<text x="490.8" y="269.4">+3V8</text>
<text x="501" y="265.3" transform="rotate(-90 501 265.3)">VDD</text>
<text x="506" y="265.6">RGB_U_23</text>
</g>
<g font-size="1.8" fill="#a90000">
<text x="89.9" y="45.1" transform="rotate(-90 89.9 45.1)">1</text>
<text x="164.8" y="45.1" transform="rotate(-90 164.8 45.1)">1</text>
<text x="418.8" y="45.1" transform="rotate(-90 418.8 45.1)">1</text>
<text x="500.1" y="45.1" transform="rotate(-90 500.1 45.1)">1</text>
<text x="83.3" y="50.7">4</text>
<text x="96" y="50.7">2</text>
<text x="158.3" y="50.7">4</text>
<text x="171" y="50.7">2</text>
<text x="412.3" y="50.7">4</text>
<text x="425" y="50.7">2</text>
<text x="493.5" y="50.7">4</text>
<text x="506.2" y="50.7">2</text>
<text x="89.9" y="57.8" transform="rotate(-90 89.9 57.8)">3</text>
<text x="164.8" y="57.8" transform="rotate(-90 164.8 57.8)">3</text>
<text x="418.8" y="57.8" transform="rotate(-90 418.8 57.8)">3</text>
<text x="500.1" y="57.8" transform="rotate(-90 500.1 57.8)">3</text>
<text x="356.6" y="89.6" transform="rotate(-90 356.6 89.6)">1</text>
<text x="386.5" y="89.6" transform="rotate(-90 386.5 89.6)">1</text>
<text x="422.7" y="89.6" transform="rotate(-90 422.7 89.6)">1</text>
<text x="456.9" y="89.6" transform="rotate(-90 456.9 89.6)">1</text>
<text x="350" y="95.2">4</text>
<text x="362.7" y="95.2">2</text>
<text x="379.9" y="95.2">4</text>
<text x="392.6" y="95.2">2</text>
<text x="416.1" y="95.2">4</text>
<text x="428.8" y="95.2">2</text>
<text x="450.4" y="95.2">4</text>
<text x="463.1" y="95.2">2</text>
<text x="356.6" y="102.3" transform="rotate(-90 356.6 102.3)">3</text>
<text x="386.5" y="102.3" transform="rotate(-90 386.5 102.3)">3</text>
<text x="422.7" y="102.3" transform="rotate(-90 422.7 102.3)">3</text>
<text x="456.9" y="102.3" transform="rotate(-90 456.9 102.3)">3</text>
<text x="128.7" y="121.3" transform="rotate(-90 128.7 121.3)">1</text>
<text x="156" y="121.3" transform="rotate(-90 156 121.3)">1</text>
<text x="186.4" y="121.3" transform="rotate(-90 186.4 121.3)">1</text>
<text x="213.7" y="121.3" transform="rotate(-90 213.7 121.3)">1</text>
<text x="261.4" y="121.3" transform="rotate(-90 261.4 121.3)">1</text>
<text x="289.3" y="121.3" transform="rotate(-90 289.3 121.3)">1</text>
<text x="317.2" y="121.3" transform="rotate(-90 317.2 121.3)">1</text>
<text x="122.1" y="126.9">4</text>
<text x="134.8" y="126.9">2</text>
<text x="149.4" y="126.9">4</text>
<text x="162.1" y="126.9">2</text>
<text x="179.8" y="126.9">4</text>
<text x="192.5" y="126.9">2</text>
<text x="207.2" y="126.9">4</text>
<text x="219.9" y="126.9">2</text>
<text x="254.8" y="126.9">4</text>
<text x="267.5" y="126.9">2</text>
<text x="282.7" y="126.9">4</text>
<text x="295.4" y="126.9">2</text>
<text x="310.7" y="126.9">4</text>
<text x="323.4" y="126.9">2</text>
<text x="128.7" y="134" transform="rotate(-90 128.7 134)">3</text>
<text x="156" y="134" transform="rotate(-90 156 134)">3</text>
<text x="186.4" y="134" transform="rotate(-90 186.4 134)">3</text>
<text x="213.7" y="134" transform="rotate(-90 213.7 134)">3</text>
<text x="261.4" y="134" transform="rotate(-90 261.4 134)">3</text>
<text x="289.3" y="134" transform="rotate(-90 289.3 134)">3</text>
<text x="317.2" y="134" transform="rotate(-90 317.2 134)">3</text>
<text x="356.6" y="134" transform="rotate(-90 356.6 134)">3</text>
<text x="387.1" y="134" transform="rotate(-90 387.1 134)">3</text>
<text x="423.3" y="134" transform="rotate(-90 423.3 134)">3</text>
<text x="456.9" y="134" transform="rotate(-90 456.9 134)">3</text>
<text x="350" y="139.6">2</text>
<text x="362.7" y="139.6">4</text>
<text x="380.5" y="139.6">2</text>
<text x="393.2" y="139.6">4</text>
<text x="416.7" y="139.6">2</text>
<text x="429.4" y="139.6">4</text>
<text x="450.4" y="139.6">2</text>
<text x="463.1" y="139.6">4</text>
<text x="261.4" y="146.7" transform="rotate(-90 261.4 146.7)">3</text>
<text x="289.3" y="146.7" transform="rotate(-90 289.3 146.7)">3</text>
<text x="317.2" y="146.7" transform="rotate(-90 317.2 146.7)">3</text>
<text x="356.6" y="146.7" transform="rotate(-90 356.6 146.7)">1</text>
<text x="387.1" y="146.7" transform="rotate(-90 387.1 146.7)">1</text>
<text x="423.3" y="146.7" transform="rotate(-90 423.3 146.7)">1</text>
<text x="456.9" y="146.7" transform="rotate(-90 456.9 146.7)">1</text>
<text x="254.8" y="152.3">2</text>
<text x="267.5" y="152.3">4</text>
<text x="282.7" y="152.3">2</text>
<text x="295.4" y="152.3">4</text>
<text x="310.7" y="152.3">2</text>
<text x="323.4" y="152.3">4</text>
<text x="75.9" y="159.4" transform="rotate(-90 75.9 159.4)">2</text>
<text x="168" y="159.4" transform="rotate(-90 168 159.4)">3</text>
<text x="261.4" y="159.4" transform="rotate(-90 261.4 159.4)">1</text>
<text x="289.3" y="159.4" transform="rotate(-90 289.3 159.4)">1</text>
<text x="317.2" y="159.4" transform="rotate(-90 317.2 159.4)">1</text>
<text x="395.4" y="159.4" transform="rotate(-90 395.4 159.4)">3</text>
<text x="520.4" y="159.4" transform="rotate(-90 520.4 159.4)">4</text>
<text x="69.4" y="165">1</text>
<text x="82.1" y="165">3</text>
<text x="161.4" y="165">2</text>
<text x="174.1" y="165">4</text>
<text x="388.8" y="165">2</text>
<text x="401.5" y="165">4</text>
<text x="513.9" y="165">3</text>
<text x="526.6" y="165">1</text>
<text x="75.9" y="172.1" transform="rotate(-90 75.9 172.1)">4</text>
<text x="168" y="172.1" transform="rotate(-90 168 172.1)">1</text>
<text x="261.4" y="172.1" transform="rotate(-90 261.4 172.1)">1</text>
<text x="289.3" y="172.1" transform="rotate(-90 289.3 172.1)">1</text>
<text x="317.2" y="172.1" transform="rotate(-90 317.2 172.1)">1</text>
<text x="395.4" y="172.1" transform="rotate(-90 395.4 172.1)">1</text>
<text x="520.4" y="172.1" transform="rotate(-90 520.4 172.1)">2</text>
<text x="254.8" y="177.7">4</text>
<text x="267.5" y="177.7">2</text>
<text x="282.7" y="177.7">4</text>
<text x="295.4" y="177.7">2</text>
<text x="310.7" y="177.7">4</text>
<text x="323.4" y="177.7">2</text>
<text x="261.4" y="184.8" transform="rotate(-90 261.4 184.8)">3</text>
<text x="289.3" y="184.8" transform="rotate(-90 289.3 184.8)">3</text>
<text x="317.2" y="184.8" transform="rotate(-90 317.2 184.8)">3</text>
<text x="182.6" y="191.2" transform="rotate(-90 182.6 191.2)">3</text>
<text x="371.2" y="191.2" transform="rotate(-90 371.2 191.2)">1</text>
<text x="176" y="196.8">2</text>
<text x="188.7" y="196.8">4</text>
<text x="364.6" y="196.8">4</text>
<text x="377.3" y="196.8">2</text>
<text x="182.6" y="203.9" transform="rotate(-90 182.6 203.9)">1</text>
<text x="347.7" y="203.9" transform="rotate(-90 347.7 203.9)">1</text>
<text x="371.2" y="203.9" transform="rotate(-90 371.2 203.9)">3</text>
<text x="389.6" y="203.9" transform="rotate(-90 389.6 203.9)">3</text>
<text x="341.1" y="209.5">4</text>
<text x="353.8" y="209.5">2</text>
<text x="383" y="209.5">2</text>
<text x="395.7" y="209.5">4</text>
<text x="197.6" y="215.8">2</text>
<text x="204.2" y="210.2" transform="rotate(-90 204.2 210.2)">3</text>
<text x="210.3" y="215.8">4</text>
<text x="347.7" y="216.6" transform="rotate(-90 347.7 216.6)">3</text>
<text x="389.6" y="216.6" transform="rotate(-90 389.6 216.6)">1</text>
<text x="204.2" y="222.9" transform="rotate(-90 204.2 222.9)">1</text>
<text x="371.2" y="222.9" transform="rotate(-90 371.2 222.9)">3</text>
<text x="364.6" y="228.5">2</text>
<text x="377.3" y="228.5">4</text>
<text x="347.7" y="235.6" transform="rotate(-90 347.7 235.6)">3</text>
<text x="371.2" y="235.6" transform="rotate(-90 371.2 235.6)">1</text>
<text x="341.1" y="241.2">2</text>
<text x="353.8" y="241.2">4</text>
<text x="347.7" y="248.3" transform="rotate(-90 347.7 248.3)">1</text>
<text x="89.9" y="254.7" transform="rotate(-90 89.9 254.7)">3</text>
<text x="164.8" y="254.7" transform="rotate(-90 164.8 254.7)">3</text>
<text x="418.8" y="254.7" transform="rotate(-90 418.8 254.7)">3</text>
<text x="500.1" y="254.7" transform="rotate(-90 500.1 254.7)">3</text>
<text x="83.3" y="260.3">2</text>
<text x="96" y="260.3">4</text>
<text x="158.3" y="260.3">2</text>
<text x="171" y="260.3">4</text>
<text x="412.3" y="260.3">2</text>
<text x="425" y="260.3">4</text>
<text x="493.5" y="260.3">2</text>
<text x="506.2" y="260.3">4</text>
<text x="89.9" y="267.4" transform="rotate(-90 89.9 267.4)">1</text>
<text x="164.8" y="267.4" transform="rotate(-90 164.8 267.4)">1</text>
<text x="418.8" y="267.4" transform="rotate(-90 418.8 267.4)">1</text>
<text x="500.1" y="267.4" transform="rotate(-90 500.1 267.4)">1</text>
</g>
<g font-size="1.8" fill="#725600">
<text x="150.5" y="165.9">RGB_OUT</text>
<text x="213.6" y="216.7">RGB_IN</text>
</g>
<g font-size="1.1" fill="#840000">
<text x="91.3" y="55.5">RGB</text>
<text x="166.2" y="55.5">RGB</text>
<text x="420.2" y="55.5">RGB</text>
<text x="501.5" y="55.5">RGB</text>
<text x="358" y="100">RGB</text>
<text x="387.8" y="100">RGB</text>
<text x="424" y="100">RGB</text>
<text x="458.3" y="100">RGB</text>
<text x="130" y="131.7">RGB</text>
<text x="157.3" y="131.7">RGB</text>
<text x="187.8" y="131.7">RGB</text>
<text x="215.1" y="131.7">RGB</text>
<text x="262.7" y="131.7">RGB</text>
<text x="290.7" y="131.7">RGB</text>
<text x="318.6" y="131.7">RGB</text>
<text x="353.4" y="136.1">RGB</text>
<text x="383.9" y="136.1">RGB</text>
<text x="420.1" y="136.1">RGB</text>
<text x="453.7" y="136.1">RGB</text>
<text x="258.2" y="148.8">RGB</text>
<text x="286.1" y="148.8">RGB</text>
<text x="314" y="148.8">RGB</text>
<text x="164.8" y="161.5">RGB</text>
<text x="392.1" y="161.5">RGB</text>
<text x="80.8" y="164.2" transform="rotate(-90 80.8 164.2)">RGB</text>
<text x="516.9" y="168.7" transform="rotate(-90 516.9 168.7)">RGB</text>
<text x="262.7" y="182.5">RGB</text>
<text x="290.7" y="182.5">RGB</text>
<text x="318.6" y="182.5">RGB</text>
<text x="179.4" y="193.2">RGB</text>
<text x="372.6" y="201.6">RGB</text>
<text x="386.4" y="205.9">RGB</text>
<text x="201" y="212.3">RGB</text>
<text x="349.1" y="214.3">RGB</text>
<text x="368" y="225">RGB</text>
<text x="344.5" y="237.7">RGB</text>
<text x="86.7" y="256.7">RGB</text>
<text x="161.6" y="256.7">RGB</text>
<text x="415.6" y="256.7">RGB</text>
<text x="496.9" y="256.7">RGB</text>
</g>
</svg>
